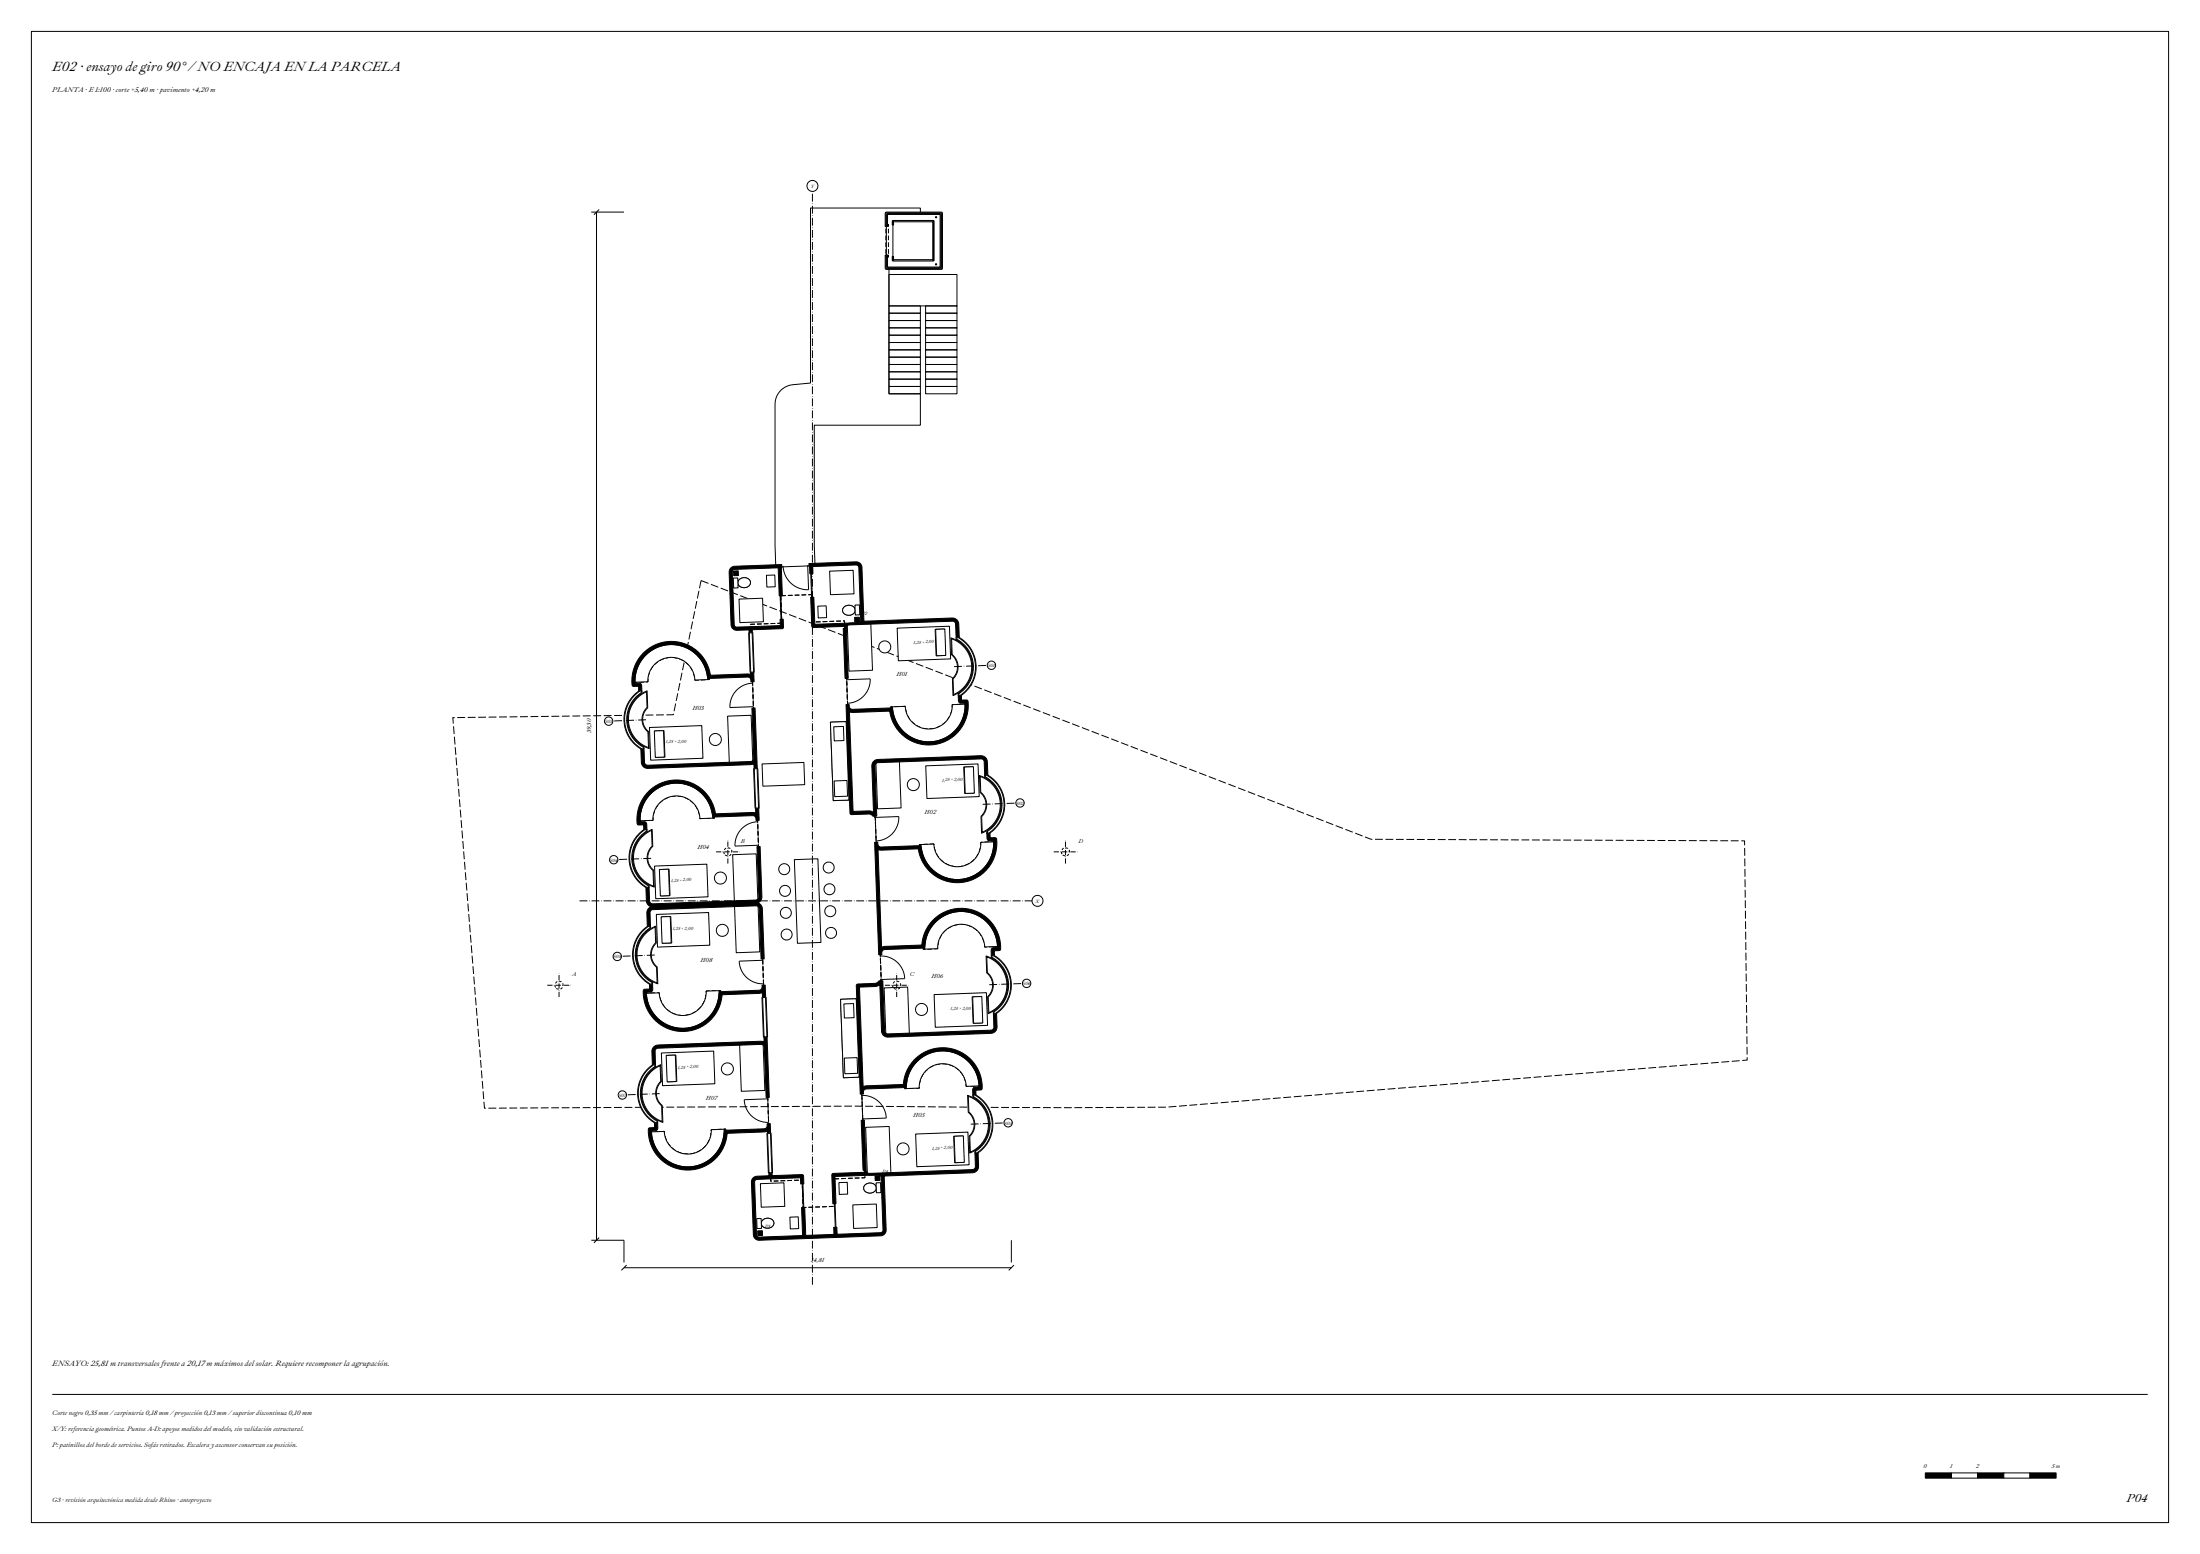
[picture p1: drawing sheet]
<svg xmlns="http://www.w3.org/2000/svg" width="841mm" height="594mm" viewBox="0 0 841 594" stroke-linecap="round" stroke-linejoin="round" font-family="sans-serif">
<g fill="none" stroke="#000" stroke-width=".38" stroke-dasharray="1.8 .8" stroke-linecap="butt">
<path d="M339.6 85.8h-1v12.4h1v-12.4M298.5 227.7l.4 10.5-12 .4 3.8 104.3a1.8 1.8 0 0 1-1.3 1.6l-4.7 .3 .1 1h4.9l.8 .6 .3 .8 3.8 104.3 12-.4 .4 10.5 12-.5-.4-10.5 12-.4-2.7-73.5 7.3-.3a2.5 2.5 0 0 0 1.6-2.2l-2.2-61.5-.6-1.3-1.2-.8-7.3 .2-2.7-73.5-12 .5-.3-10.5-12 .4M324.7 238.3l-1.3 .5-.5 1.3 1.1 29.9 .6 1.3 1.3 .4 14.5-.4 .2 .4a14.9 14.9 0 0 0 5.9 9.6 14.5 14.5 0 0 0 15.8 .9 14.5 14.5 0 0 0 7.2-14.1h-2.4l-.2-2.6a12.7 12.7 0 0 0-.8-21.5l-.2-5.6-.6-1.1-1.3-.5-39.3 1.5M248.5 248.2a14.8 14.8 0 0 0-6.3 13.6h2.4l.2 2.6a12.7 12.7 0 0 0 .7 21.6l.3 5.5 .5 1.1 1.3 .5 39.4-1.4 1.3-.6 .4-1.3-1.1-29.9-.5-1.2-1.3-.5-14.6 .5-.8-2.4a14.3 14.3 0 0 0-21.9-8.1M257.1 245.8a14.5 14.5 0 0 0-15 15l5.5-.2a9 9 0 0 1 8.7-9.3 9 9 0 0 1 9.3 8.6l5.5-.2a14.5 14.5 0 0 0-14-13.9M259 298.7a14.5 14.5 0 0 0-14.9 15.1l5.5-.2a9 9 0 0 1 8.6-9.4 9 9 0 0 1 9.4 8.7l5.5-.2a14.5 14.5 0 0 0-14.1-14M335.6 290.9l-1.3 .6-.4 1.3 1.1 29.8 .5 1.3 1.3 .5 14.6-.5 .1 .5a14.7 14.7 0 0 0 5.9 9.5 14.5 14.5 0 0 0 15.8 1 14.5 14.5 0 0 0 7.2-14.1l-2.4-.1-.2-2.5a12.7 12.7 0 0 0-.7-21.6l-.3-5.6-.5-1.1-1.3-.4-39.4 1.4M354.6 284.2a14.5 14.5 0 0 0 14.9-15.1l-5.5 .2a9 9 0 0 1-8.6 9.4 9 9 0 0 1-9.4-8.7l-5.4 .2a14.5 14.5 0 0 0 14 14M250.5 301.2a14.8 14.8 0 0 0-6.3 13.6h2.3l.2 2.6a12.7 12.7 0 0 0 .8 21.5l.2 5.6 .6 1.1 1.3 .5 39.3-1.5 1.3-.5 .5-1.3-1.1-29.9-.6-1.3-1.3-.4-14.5 .4-.8-2.4a14.3 14.3 0 0 0-21.9-8M365.6 336.8a14.5 14.5 0 0 0 14.9-15l-5.5 .2a9 9 0 0 1-8.7 9.3 9 9 0 0 1-9.3-8.7l-5.5 .2a14.5 14.5 0 0 0 14.1 14M248 352.6v1.8a12.7 12.7 0 0 0 .8 21.5l.1 2.6-2.4 .2a14.5 14.5 0 0 0 11.5 14.7 14.5 14.5 0 0 0 16.4-8.7l1.3-5 14.5-.6 1.2-.6 .5-1.3-1.1-29.8-.5-1.3-1.3-.5-39.4 1.5-1.2 .5-.5 1.2 .1 3.8M357.5 351.7l-1.3 1.4a15.1 15.1 0 0 0-3.3 8.2l-.1 .5-14.6 .6-1.2 .5-.5 1.3 1.1 29.9 .5 1.2 1.3 .5 39.4-1.4 1.3-.6 .4-1.1-.1-5.6a12.7 12.7 0 0 0-.8-21.5v-2.6l2.3-.2a14.5 14.5 0 0 0-8.5-13.7 14.5 14.5 0 0 0-15.9 2.6"/>
<path d="M366 347.9a14.5 14.5 0 0 0-13.1 14.9l5.5-.2a9 9 0 0 1 8.7-9.3 9 9 0 0 1 9.3 8.7l5.5-.2a14.5 14.5 0 0 0-15.9-13.9M262.5 393.6a14.5 14.5 0 0 0 13-14.9l-5.5 .2a9 9 0 0 1-8.7 9.3 9 9 0 0 1-9.3-8.7l-5.5 .2a14.5 14.5 0 0 0 16 13.9M249.9 405.6l.1 1.7a12.7 12.7 0 0 0 .8 21.6v2.5l-2.4 .3a14.5 14.5 0 0 0 11.5 14.6 14.5 14.5 0 0 0 16.4-8.7l1.3-4.9 14.5-.6 1.3-.6 .5-1.3-1.1-29.9-.6-1.2-1.3-.5-39.4 1.4-1.2 .6-.5 1.1 .1 3.9M350.8 404.7a15 15 0 0 0-5 9.9l-.1 .5-14.5 .5-1.3 .6-.5 1.3 1.1 29.9 .6 1.2 1.3 .5 39.4-1.4 1.2-.6 .5-1.1-.2-5.6a12.7 12.7 0 0 0-.8-21.5v-2.6l2.4-.3a14.5 14.5 0 0 0-8.4-13.5 14.5 14.5 0 0 0-15.7 2.2M358.9 401.2a14.5 14.5 0 0 0-13 14.9l5.5-.2a9 9 0 0 1 8.6-9.3 9 9 0 0 1 9.4 8.6l5.5-.2a14.5 14.5 0 0 0-16-13.8M264.4 446.6a14.5 14.5 0 0 0 13-15l-5.5 .2a9 9 0 0 1-8.7 9.3 9 9 0 0 1-9.3-8.6l-5.5 .2a14.5 14.5 0 0 0 16 13.9"/>
</g>
<path d="M268 221.9l-10.6 51.3-84.3 1.1 12.1 149.3 140.7-.8 82.6 .6 37.4-.2 222-18-1-83.8-142.8-.6-256.1-98.9" fill="none" stroke="#000" stroke-width=".38" stroke-dasharray="3 1" stroke-linecap="butt"/>
<g fill="none" stroke="#000" stroke-width=".38">
<path d="M309.8 79.5h42v2h-13v21h1v48h12v12h-40.5v45.9l.3 7.8-15 .6-.3-8.3v-54a7.5 7.5 0 0 1 6.8-7.4l6.7-.7zM339.8 116.9h12v2.8h-12zM339.8 119.7h12v2.8h-12zM339.8 104.9h26v12h-26zM353.8 119.7h12v2.8h-12zM353.8 116.9h12v2.8h-12zM339.8 122.5h12v2.8h-12zM339.8 125.3h12v2.8h-12zM339.8 128.1h12v2.8h-12zM339.8 130.9h12v2.8h-12zM339.8 133.7h12v2.8h-12zM339.8 136.5h12v2.8h-12z"/>
<path d="M339.8 139.3h12v2.8h-12zM353.8 139.3h12v2.8h-12zM353.8 136.5h12v2.8h-12zM353.8 133.7h12v2.8h-12zM353.8 130.9h12v2.8h-12zM353.8 128.1h12v2.8h-12zM353.8 125.3h12v2.8h-12zM353.8 122.5h12v2.8h-12zM339.8 142.1h12v2.8h-12zM339.8 144.9h12v2.8h-12zM339.8 147.7h12v2.8h-12zM353.8 147.7h12v2.8h-12z"/>
<path d="M353.8 144.9h12v2.8h-12zM353.8 142.1h12v2.8h-12z"/>
</g>
<g fill="#fff" stroke="#000" stroke-width=".38">
<path d="M343.3 240.4l19.4-.7 .4 11.9-19.4 .7z" fill-rule="evenodd"/>
<path d="M343 240.1l19.9-.7 .5 12.5-20 .7z" fill-rule="evenodd"/>
<path d="M357.5 240.6l3.5-.2 .3 10.1-3.4 .2z" fill-rule="evenodd"/>
<path d="M357.7 240.6l3.5-.2 .3 10.1-3.4 .2z" fill-rule="evenodd"/>
<path d="M363.5 243.8a11.7 11.7 0 0 1 8.2 10.8 11.7 11.7 0 0 1-7.4 11.3l-.2-6.5a6 6 0 0 0-.4-9.1z" fill-rule="evenodd"/>
<path d="M363.8 244.2a11.4 11.4 0 0 1 7.7 10.4 11.4 11.4 0 0 1-7 10.9l-.2-6a6.2 6.2 0 0 0-.3-9.3z" fill-rule="evenodd"/>
<path d="M340.6 270.2l5.4-.2a9 9 0 0 0 9.4 8.7 9 9 0 0 0 8.6-9.4l5.5-.2a14.5 14.5 0 0 1-13.9 15.1 14.5 14.5 0 0 1-15-14z" fill-rule="evenodd"/>
<path d="M340.8 270.2h.4a13.9 13.9 0 0 0 14.4 13.4 13.9 13.9 0 0 0 13.3-14.4h.4a14.3 14.3 0 0 1-13.7 14.8 14.3 14.3 0 0 1-14.8-13.8z" fill-rule="evenodd"/>
<path d="M323.9 238.5l9-.3 .6 18-9 .3z" fill-rule="evenodd"/>
<path d="M354.2 293l19.4-.7 .4 11.9-19.4 .7z" fill-rule="evenodd"/>
<path d="M353.9 292.7l20-.7 .4 12.5-20 .7z" fill-rule="evenodd"/>
<path d="M368.4 293.2l3.5-.1 .4 10.1-3.5 .1z" fill-rule="evenodd"/>
<path d="M368.6 293.2l3.5-.1 .4 10.1-3.5 .1z" fill-rule="evenodd"/>
<path d="M374.4 296.5a11.7 11.7 0 0 1 8.2 10.7 11.7 11.7 0 0 1-7.4 11.3l-.2-6.5a6 6 0 0 0-.3-9.1z" fill-rule="evenodd"/>
<path d="M374.7 296.8a11.4 11.4 0 0 1 7.7 10.4 11.4 11.4 0 0 1-6.9 10.9l-.2-6a6.2 6.2 0 0 0-.4-9.3z" fill-rule="evenodd"/>
<path d="M351.5 322.8l5.5-.2a9 9 0 0 0 9.3 8.7 9 9 0 0 0 8.7-9.3l5.5-.2a14.5 14.5 0 0 1-14 15 14.5 14.5 0 0 1-15-14z" fill-rule="evenodd"/>
<path d="M351.7 322.8h.4a13.9 13.9 0 0 0 14.4 13.4 13.9 13.9 0 0 0 13.4-14.4h.4a14.3 14.3 0 0 1-13.8 14.8 14.3 14.3 0 0 1-14.8-13.8z" fill-rule="evenodd"/>
<path d="M334.8 291.2l9-.4 .7 18-9 .4z" fill-rule="evenodd"/>
<path d="M248.6 278.4l19.4-.7 .4 11.9-19.4 .7z" fill-rule="evenodd"/>
<path d="M248.3 278.1l20-.8 .4 12.5-20 .8z" fill-rule="evenodd"/>
<path d="M250.3 279.4l3.5-.1 .4 10.1-3.5 .1z" fill-rule="evenodd"/>
<path d="M250.1 279.4l3.5-.1 .4 10.1-3.5 .1z" fill-rule="evenodd"/>
<path d="M243.6 266.4l1.5-1.1 2.3-1.2 .2 6.4a6 6 0 0 0 .3 9.2l.3 6.4a11.7 11.7 0 0 1-4.6-19.7z" fill-rule="evenodd"/>
<path d="M243.5 266.9l1.5-1.2 2.1-1.3 .2 6a6.2 6.2 0 0 0 .4 9.4l.2 6a11.4 11.4 0 0 1-4.4-18.9z" fill-rule="evenodd"/>
<path d="M246.3 250a14.5 14.5 0 0 1 15.6-3.2 14.5 14.5 0 0 1 9.2 12.9l-5.5 .2a9 9 0 0 0-9.3-8.6 9 9 0 0 0-8.7 9.3l-5.5 .2a14.5 14.5 0 0 1 4.2-10.8z" fill-rule="evenodd"/>
<path d="M246.2 250.5a14.3 14.3 0 0 1 15.4-3.6 14.3 14.3 0 0 1 9.3 12.8l-.4 .1a13.9 13.9 0 0 0-14.4-13.4 13.9 13.9 0 0 0-13.4 14.4h-.4a14.3 14.3 0 0 1 3.9-10.3z" fill-rule="evenodd"/>
<path d="M278.1 273.7l9-.3 .7 18-9 .3z" fill-rule="evenodd"/>
<path d="M250.5 331.3l19.4-.7 .4 11.9-19.3 .7z" fill-rule="evenodd"/>
<path d="M250.2 331l20-.7 .5 12.5-20 .7z" fill-rule="evenodd"/>
<path d="M252.3 332.4l3.5-.2 .3 10.1-3.5 .2z" fill-rule="evenodd"/>
<path d="M252.1 332.4l3.5-.2 .3 10.1-3.5 .2z" fill-rule="evenodd"/>
<path d="M245.6 319.4l1.5-1.2 2.2-1.2 .2 6.5a6 6 0 0 0 .4 9.1l.2 6.5a11.7 11.7 0 0 1-4.5-19.7z" fill-rule="evenodd"/>
<path d="M245.5 319.9l1.4-1.3 2.2-1.2 .2 6a6.2 6.2 0 0 0 .3 9.3l.2 6a11.4 11.4 0 0 1-4.3-18.8z" fill-rule="evenodd"/>
<path d="M248.3 303a14.5 14.5 0 0 1 15.5-3.3 14.5 14.5 0 0 1 9.3 13l-5.5 .2a9 9 0 0 0-9.4-8.7 9 9 0 0 0-8.6 9.4l-5.5 .2a14.5 14.5 0 0 1 4.2-10.8z" fill-rule="evenodd"/>
<path d="M248.1 303.5a14.3 14.3 0 0 1 15.5-3.7 14.3 14.3 0 0 1 9.3 12.9h-.4a13.9 13.9 0 0 0-14.4-13.4 13.9 13.9 0 0 0-13.4 14.4h-.4a14.3 14.3 0 0 1 3.8-10.2z" fill-rule="evenodd"/>
<path d="M280.1 326.7l9-.3 .6 18-9 .3z" fill-rule="evenodd"/>
<path d="M350.3 433.8l19.4-.8 .5 11.9-19.4 .7z" fill-rule="evenodd"/>
<path d="M350 433.5l20-.8 .5 12.5-20 .8z" fill-rule="evenodd"/>
<path d="M364.6 434.3l3.5-.1 .3 10.1-3.5 .1z" fill-rule="evenodd"/>
<path d="M364.8 434.3l3.5-.1 .3 10.1-3.5 .1z" fill-rule="evenodd"/>
<path d="M369.9 418.7a11.7 11.7 0 0 1 8.2 10.7 11.7 11.7 0 0 1-7.4 11.3l-.2-6.4a6 6 0 0 0-.4-9.1z" fill-rule="evenodd"/>
<path d="M370.2 419.1a11.4 11.4 0 0 1 7.6 10.3 11.4 11.4 0 0 1-6.9 11l-.2-6a6.2 6.2 0 0 0-.3-9.4z" fill-rule="evenodd"/>
<path d="M350.4 405a14.5 14.5 0 0 1 15.5-2.8 14.5 14.5 0 0 1 9 12.8l-5.5 .2a9 9 0 0 0-9.4-8.6 9 9 0 0 0-8.6 9.3l-5.5 .2a14.5 14.5 0 0 1 4.5-11.1z" fill-rule="evenodd"/>
<path d="M349.9 405.8a14.3 14.3 0 0 1 15.5-3.6 14.3 14.3 0 0 1 9.3 12.9h-.4a13.9 13.9 0 0 0-14.4-13.4 13.9 13.9 0 0 0-13.4 14.4h-.4a14.3 14.3 0 0 1 3.8-10.3z" fill-rule="evenodd"/>
<path d="M330.9 430.9l9-.3 .7 18-9 .3z" fill-rule="evenodd"/>
<path d="M357.4 380.5l19.4-.7 .4 11.8-19.4 .8z" fill-rule="evenodd"/>
<path d="M357.1 380.2l20-.8 .4 12.5-20 .8z" fill-rule="evenodd"/>
<path d="M371.6 381l3.5-.1 .4 10.1-3.5 .1z" fill-rule="evenodd"/>
<path d="M371.8 381l3.5-.1 .4 10.1-3.5 .1z" fill-rule="evenodd"/>
<path d="M377 365.4a11.7 11.7 0 0 1 8.2 10.7 11.7 11.7 0 0 1-7.4 11.4l-.3-6.5a6 6 0 0 0-.3-9.1z" fill-rule="evenodd"/>
<path d="M377.2 365.8a11.4 11.4 0 0 1 7.7 10.4 11.4 11.4 0 0 1-6.9 10.9l-.2-6a6.2 6.2 0 0 0-.4-9.3z" fill-rule="evenodd"/>
<path d="M357.1 352.1a14.5 14.5 0 0 1 15.6-3.3 14.5 14.5 0 0 1 9.2 13l-5.5 .2a9 9 0 0 0-9.3-8.7 9 9 0 0 0-8.7 9.3l-5.5 .2a14.5 14.5 0 0 1 4.2-10.7z" fill-rule="evenodd"/>
<path d="M357 352.5a14.3 14.3 0 0 1 15.4-3.6 14.3 14.3 0 0 1 9.3 12.9h-.4a13.9 13.9 0 0 0-14.4-13.4 13.9 13.9 0 0 0-13.4 14.4h-.4a14.3 14.3 0 0 1 3.9-10.3z" fill-rule="evenodd"/>
<path d="M338 377.6l9-.3 .6 18-9 .3z" fill-rule="evenodd"/>
<path d="M253.1 402.8l19.4-.7 .5 11.9-19.4 .7z" fill-rule="evenodd"/>
<path d="M252.8 402.5l20-.7 .5 12.5-20 .7z" fill-rule="evenodd"/>
<path d="M254.9 403.4l3.5-.1 .3 10.1-3.5 .1z" fill-rule="evenodd"/>
<path d="M254.7 403.4l3.5-.1 .3 10.1-3.5 .1z" fill-rule="evenodd"/>
<path d="M248.9 409.3l2.1-1.6 1.6-.7 .2 6.4a6 6 0 0 0 .4 9.2l.2 6.4a11.7 11.7 0 0 1-4.5-19.7z" fill-rule="evenodd"/>
<path d="M248.9 409.7l3.5-2.4 .2 6a6.2 6.2 0 0 0 .3 9.4l.2 6a11.4 11.4 0 0 1-4.2-19z" fill-rule="evenodd"/>
<path d="M248.4 432.7l5.5-.2a9 9 0 0 0 9.3 8.6 9 9 0 0 0 8.7-9.3l5.5-.2a14.5 14.5 0 0 1-14 15 14.5 14.5 0 0 1-15-13.9z" fill-rule="evenodd"/>
<path d="M248.6 432.7h.4a13.9 13.9 0 0 0 14.4 13.3 13.9 13.9 0 0 0 13.4-14.4h.4a14.3 14.3 0 0 1-13.8 14.8 14.3 14.3 0 0 1-14.8-13.7z" fill-rule="evenodd"/>
<path d="M282.7 399.2l9-.4 .7 18-9 .3z" fill-rule="evenodd"/>
<path d="M251.2 349.8l19.4-.7 .4 11.9-19.4 .7z" fill-rule="evenodd"/>
<path d="M250.9 349.5l20-.7 .4 12.5-20 .7z" fill-rule="evenodd"/>
<path d="M252.9 350.5l3.5-.2 .4 10.1-3.5 .2z" fill-rule="evenodd"/>
<path d="M252.7 350.5l3.5-.2 .4 10.1-3.5 .2z" fill-rule="evenodd"/>
<path d="M246.8 356.5l1.5-1.2 2.4-1.3 .2 6.5a6 6 0 0 0 .3 9.1l.3 6.5a11.7 11.7 0 0 1-4.7-19.6z" fill-rule="evenodd"/>
<path d="M247 356.7l3.4-2.3 .2 6a6.2 6.2 0 0 0 .4 9.3l.2 6a11.4 11.4 0 0 1-4.2-19z" fill-rule="evenodd"/>
<path d="M246.5 379.7l5.5-.2a9 9 0 0 0 9.3 8.7 9 9 0 0 0 8.7-9.3l5.5-.2a14.5 14.5 0 0 1-14 15 14.5 14.5 0 0 1-15-14z" fill-rule="evenodd"/>
<path d="M246.7 379.7h.4a13.9 13.9 0 0 0 14.4 13.4 13.9 13.9 0 0 0 13.4-14.4h.4a14.3 14.3 0 0 1-13.8 14.8 14.3 14.3 0 0 1-14.8-13.8z" fill-rule="evenodd"/>
<path d="M280.8 346.2l9-.3 .6 17.9-9 .4z" fill-rule="evenodd"/>
<path d="M282.5 229l9-.3 .3 9-9 .3z" fill-rule="evenodd"/>
<path d="M293 219.9l3.2-.1 .1 4.5-3.2 .1z" fill-rule="evenodd"/>
<path d="M317.1 218.3l9-.3 .4 9-9 .3z" fill-rule="evenodd"/>
<path d="M312.6 231.7l3.2-.1 .2 4.5-3.2 .1z" fill-rule="evenodd"/>
<path d="M290.7 452.4l9-.3 .3 9-9 .3z" fill-rule="evenodd"/>
<path d="M302 465.2l3.1-.1 .2 4.5-3.2 .1z" fill-rule="evenodd"/>
<path d="M326 460.6l9-.4 .3 9-9 .4z" fill-rule="evenodd"/>
<path d="M320.7 452.1l3.2-.2 .1 4.5-3.2 .1z" fill-rule="evenodd"/>
<path d="M317.5 276.1l5.9-.3 1.1 30-6 .2z" fill-rule="evenodd"/>
<path d="M317.5 276.1l5.9-.3 1.1 30-6 .2z" fill-rule="evenodd"/>
<path d="M318.7 277.8l3.7-.1 .2 5.4-3.7 .1z" fill-rule="evenodd"/>
<path d="M318.9 298.5l4.9-.2 .2 6-4.9 .2z" fill-rule="evenodd"/>
<path d="M321.3 382l6-.2 1.1 29.9-6 .3z" fill-rule="evenodd"/>
<path d="M321.3 382l6-.2 1.1 29.9-6 .3z" fill-rule="evenodd"/>
<path d="M322.6 383.7l3.7-.1 .2 5.4-3.7 .1z" fill-rule="evenodd"/>
<path d="M322.7 404.4l4.9-.1 .3 6-4.9 .1z" fill-rule="evenodd"/>
<path d="M303.7 328.6l9-.3 1.1 31.9-9 .4z" fill-rule="evenodd"/>
<path d="M291.3 292l16-.6 .3 8.5-16 .6z" fill-rule="evenodd"/>
<path d="M341.3 84.5h15.5v15h-15.5z" fill-rule="evenodd"/>
<path d="M338.6 97.5h1v.7h-1z" fill-rule="evenodd"/>
<path d="M338.6 85.8h1v.7h-1z" fill-rule="evenodd"/>
<path d="M283.1 222.2a1.75 1.75 0 0 1 3 .7 1.82 1.82 0 0 1-3.2-.3z" fill-rule="evenodd"/>
<path d="M282.6 221.6a2.39 2.39 0 0 1 2.7-.7 2.39 2.39 0 0 1 1.5 2.3 2.45 2.45 0 0 1-2.6 1.4 2.45 2.45 0 0 1-2.1-2.2z" fill-rule="evenodd"/>
<path d="M282.6 221.6a2.4 2.4 0 0 1 2.6-.7 2.4 2.4 0 0 1 1.6 2.3 2.41 2.41 0 0 1-2.7 1.4 2.41 2.41 0 0 1-1.9-2.3z" fill-rule="evenodd"/>
<path d="M280.3 221l1.7-.1 .2 3.8-1.7 .1z" fill-rule="evenodd"/>
<path d="M323.1 232.8a1.8 1.8 0 0 1 3 .6 1.81 1.81 0 0 1-1.7 .9 1.81 1.81 0 0 1-1.5-1.2z" fill-rule="evenodd"/>
<path d="M322.6 232.1a2.39 2.39 0 0 1 2.7-.7 2.39 2.39 0 0 1 1.5 2.3 2.45 2.45 0 0 1-2.6 1.5 2.45 2.45 0 0 1-2.1-2.2z" fill-rule="evenodd"/>
<path d="M322.6 232.2a2.4 2.4 0 0 1 2.6-.8 2.4 2.4 0 0 1 1.6 2.3 2.43 2.43 0 0 1-2.6 1.5 2.43 2.43 0 0 1-2.1-2.3z" fill-rule="evenodd"/>
<path d="M326.8 231.3l1.7-.1 .2 3.8-1.7 .1z" fill-rule="evenodd"/>
<path d="M292 467.1a1.73 1.73 0 0 1 3 .7 1.81 1.81 0 0 1-1.7 .8 1.81 1.81 0 0 1-1.5-1.2z" fill-rule="evenodd"/>
<path d="M291.6 466.4a2.37 2.37 0 0 1 2.6-.7 2.37 2.37 0 0 1 1.5 2.4 2.45 2.45 0 0 1-2.6 1.3 2.45 2.45 0 0 1-2-2.1z" fill-rule="evenodd"/>
<path d="M291.6 466.4a2.34 2.34 0 0 1 2.7-.7 2.34 2.34 0 0 1 1.4 2.4 2.41 2.41 0 0 1-2.7 1.4 2.41 2.41 0 0 1-1.9-2.4z" fill-rule="evenodd"/>
<path d="M289.3 465.8l1.7-.1 .1 3.8-1.7 .1z" fill-rule="evenodd"/>
<path d="M331.1 453.7a1.82 1.82 0 0 1 3.1 .6 1.86 1.86 0 0 1-3.3-.3z" fill-rule="evenodd"/>
<path d="M330.7 453a2.39 2.39 0 0 1 2.7-.7 2.39 2.39 0 0 1 1.5 2.3 2.45 2.45 0 0 1-2.6 1.4 2.45 2.45 0 0 1-2.1-2.2z" fill-rule="evenodd"/>
<path d="M330.7 453a2.37 2.37 0 0 1 2.7-.7 2.37 2.37 0 0 1 1.5 2.3 2.43 2.43 0 0 1-2.7 1.4 2.43 2.43 0 0 1-2-2.2z" fill-rule="evenodd"/>
<path d="M334.9 452.1h1.7l.1 3.8h-1.7z" fill-rule="evenodd"/>
<circle cx="338.2" cy="247.3" r="2.3"/>
<circle cx="349.1" cy="299.9" r="2.3"/>
<circle cx="273.5" cy="282.7" r="2.3"/>
<circle cx="275.4" cy="335.6" r="2.3"/>
<circle cx="345.2" cy="439.1" r="2.3"/>
<circle cx="352.3" cy="385.9" r="2.3"/>
<circle cx="278.1" cy="408.6" r="2.3"/>
<circle cx="276.1" cy="355.6" r="2.3"/>
<circle cx="299.8" cy="332.2" r="2.1"/>
<circle cx="316.8" cy="331.6" r="2.1"/>
<circle cx="300.1" cy="340.5" r="2.1"/>
<circle cx="317.1" cy="339.9" r="2.1"/>
<circle cx="300.4" cy="348.9" r="2.1"/>
<circle cx="317.4" cy="348.3" r="2.1"/>
<circle cx="300.7" cy="357.2" r="2.1"/>
<circle cx="317.7" cy="356.6" r="2.1"/>
<circle cx="357.8" cy="101" r=".24"/>
<circle cx="357.8" cy="83" r=".24"/>
<circle cx="281.3" cy="219.1" r=".55"/>
<circle cx="280.8" cy="218.7" r=".12"/>
<circle cx="327.6" cy="236.9" r=".55"/>
<circle cx="327.1" cy="236.4" r=".13"/>
<circle cx="290.6" cy="471.4" r=".55"/>
<circle cx="290.1" cy="471.9" r=".12"/>
<circle cx="335.4" cy="450.3" r=".55"/>
<circle cx="334.9" cy="450.8" r=".13"/>
</g>
<g fill="#000" stroke="#000" stroke-width=".38">
<path d="M280.4 218.3l1.8-.1 .1 1.8-1.8 .1z" fill-rule="evenodd"/>
<path d="M326.7 236l1.8-.1 .1 1.8-1.8 .1z" fill-rule="evenodd"/>
<path d="M309.2 215.4l18-.6a2.2 2.2 0 0 1 2.3 2.1l.7 20.6 33.8-1.3a2.4 2.4 0 0 1 2.5 2.3l.2 5.2-.7-.3-.5 .5-.2-5.6-.4-.6-.6-.3-39.9 1.5-.7 .5-.2 .7 .7 19.2h-1.2l-.6-19.1h.4l.1-.8-12.4 .3-.6-11.4h1.2l.4 10.3 17-.7 .5-.9-.8-20.4-.3-.4-.7-.2-16.5 .6 .1 2.7h-1.2z" fill-rule="evenodd"/>
<path d="M279.5 217l1.4-.6 17.9-.6 .3 11.9h-1.2l-.4-10.7-16.6 .6-.8 .5-.2 .6 .8 20.2 .2 .5 .6 .3 16.8-.6-.1-2.4h1.2l.1 3-.4 .6-11.6 .4 .1 1-1.2 .1-.1-1-4.6 .1a2.2 2.2 0 0 1-2.2-2.1l-.8-20.1 .2-1z" fill-rule="evenodd"/>
<path d="M245.9 249.6a15.1 15.1 0 0 1 15.5-3.7 15.1 15.1 0 0 1 10.2 12.2l14.4-.5 1 .3-.1-.8 1.2-.1 .2 3.6-1.2 .1a1.46 1.46 0 0 0-.9-1.9l-14.8 .5-.9-.6a13.9 13.9 0 0 0-15.1-12.3 13.9 13.9 0 0 0-12.6 14.8l1.6-.1 .7 .4 .3 2.8-.6-.4-.6 .3-.1-1.9h-2.2a13.9 13.9 0 0 1 4-12.7z" fill-rule="evenodd"/>
<path d="M245 286.3l.7 .2 .5-.4 .2 5.5 .9 .9 40.1-1.5 .6-.5 .1-.7-.7-19.2h1.2l.9 23.1h-1.2l-.1-1.8-1.2 .4-39.8 1.4-1.1-.5-.7-.9z" fill-rule="evenodd"/>
<path d="M323.4 269.3h1.2a1.48 1.48 0 0 0 .8 1.8l14.8-.5 .8 .3a14 14 0 0 0 15 12.6 14 14 0 0 0 12.9-14.7h-1.7l-.7-.5-.2-2.6 .5 .4 .7-.3 .1 1.8h2.2a10.6 10.6 0 0 1-1 8.3 15.1 15.1 0 0 1-15.9 8.7 15.1 15.1 0 0 1-12.8-12.8l-14.2 .5-1.2-.2 1.4 38.1 6.2-.3 1.6 .6-.6-17.9a2.4 2.4 0 0 1 2.3-2.3l39.4-1.4a2.4 2.4 0 0 1 2.4 2.3l.2 5.1-.7-.2-.5 .4-.2-5.5-.3-.6-.7-.3-39.8 1.4-.7 .5-.2 .8 .7 19.1-1.5 .1-.6-.6-.9-.3-6.9 .2-.4-.5z" fill-rule="evenodd"/>
<path d="M248.2 302.2a15.1 15.1 0 0 1 25.3 8.9l14.2-.5 1.2 .2-.1-1.8h1.2l.2 4.6h-1.2a1.48 1.48 0 0 0-.8-1.8l-14.8 .5-.8-.3a14 14 0 0 0-15-12.6 14 14 0 0 0-12.9 14.7h1.7l.6 .4 .3 2.7-.5-.4-.7 .3-.1-1.8-2.3-.1a14.4 14.4 0 0 1 4.5-13z" fill-rule="evenodd"/>
<path d="M246.9 339.2l.7 .3 .5-.4 .2 5.5 .9 .8 40.2-1.5 .5-.4 .2-.7-.7-19.2h1.2l.7 19.4a2.4 2.4 0 0 1-1.7 2.1 2.4 2.4 0 0 1 1.8 2l.7 19.4-1.2 .1-.7-19.2-.6-1-40.2 1.3-.6 .4-.3 .6 .2 5.5-.6-.4-.6 .3-.2-5.1a2.4 2.4 0 0 1 1.6-2.4 2.4 2.4 0 0 1-1.8-2.2z" fill-rule="evenodd"/>
<path d="M334.3 322l1.2-.1a1.48 1.48 0 0 0 .8 1.8l14.9-.4 .7 .3a14 14 0 0 0 15.1 12.6 14 14 0 0 0 12.8-14.8h-1.7l-.7-.5-.2-2.6 .6 .4 .6-.3 .1 1.9h2.2a10.6 10.6 0 0 1-1 8.2 15.1 15.1 0 0 1-15.8 8.8 15.1 15.1 0 0 1-12.9-12.8l-14.2 .5-1.2-.3 1.4 37.4 1.2-.3 14.2-.6a15 15 0 0 1 15.9-14 15 15 0 0 1 14 16l-2.2 .2 .1 1.9-.7-.3-.5 .4 .1-2.8 .6-.3 1.6-.1a14 14 0 0 0-13.9-13.8 14 14 0 0 0-14.1 13.6l-.7 .4-15 .8a1.52 1.52 0 0 0-.5 1.7h-1.2z" fill-rule="evenodd"/>
<path d="M246 378.3l2.3-.3v-1.8l.7 .2 .5-.4-.1 2.8-.8 .4-1.5 .1a13.9 13.9 0 0 0 13.7 13.8 13.9 13.9 0 0 0 14.1-13.4l.9-.7 15-.7a1.52 1.52 0 0 0 .5-1.7l1.2-.1 .2 4.6-1.2 .1-.1-1.9-1.2 .4-14.2 .5a15 15 0 0 1-15.9 14.1 15 15 0 0 1-14.1-16z" fill-rule="evenodd"/>
<path d="M249.7 400.4l.5-.5 1.3-.5 39.4-1.4 1.2 .3-.1-1.8 1.2-.1 .9 23.1h-1.2l-.7-19.1-.3-.7-.5-.4-40.1 1.4-.6 .3-.3 .7 .2 5.5-.5-.4-.7 .3-.2-5.2z" fill-rule="evenodd"/>
<path d="M327.5 376.3l7.1-.4 .9-.4 .5-.6h1.5l.7 19.2 .3 .7 .7 .4 39.8-1.4 .6-.4 .3-.6-.1-5.5 .5 .4 .7-.3 .1 5.1a2.4 2.4 0 0 1-2.3 2.5l-40.3 1.3a2.4 2.4 0 0 1-1.5-2l-.7-17.9-1.6 .7-6.1 .2 1.3 38.1 1.2-.4 14.2-.5a15 15 0 0 1 16-14 15 15 0 0 1 14 15.9l-2.3 .3 .1 1.8-.7-.2-.5 .4 .1-2.8 .8-.4h1.5a14 14 0 0 0-14-13.8 14 14 0 0 0-14 13.6l-.8 .4-15 .8a1.52 1.52 0 0 0-.4 1.7h-1.2z" fill-rule="evenodd"/>
<path d="M248 431.3l2.3-.3-.1-1.8 .7 .2 .5-.4-.1 2.8-.8 .4-1.5 .1a13.9 13.9 0 0 0 13.7 13.7 13.9 13.9 0 0 0 14.1-13.3l1-.7 15-.7a1.52 1.52 0 0 0 .4-1.8h1.2l.2 3.6h-1.2l-.1-.8-1.1 .4-14.2 .5a15 15 0 0 1-16 14 15 15 0 0 1-14-15.9z" fill-rule="evenodd"/>
<path d="M287.9 450.3l1.2-.7 4.9-.2-.1-1h1.2l.1 1 11.4-.4 .6 .5 .1 3-1.2 .1-.1-2.4-16.8 .6-.5 .4-.2 .5 .7 20.2 .5 .9 17.1-.5-.4-10.7 1.2-.1 .4 10.7 10.8-.4-.1-2.7h1.2l.1 2.7 16.6-.6 .7-.4 .3-.7-.8-20-.5-.9-17.1 .5 .4 10.4h-1.2l-.3-11.4 12.4-.6-.1-.8h-.5l-.7-19.1h1.2l.7 19.2 .2 .6 .7 .5 40-1.4 .6-.4 .3-.6-.2-5.5 .5 .3 .7-.2 .2 5.1a2.4 2.4 0 0 1-2.3 2.5l-33.9 1.2 .9 20.6a2.2 2.2 0 0 1-2.2 2.3l-46.3 1.7a2.2 2.2 0 0 1-2.3-2.1l-.7-20.1z" fill-rule="evenodd"/>
<path d="M334.5 449.4h1.8l.1 1.8h-1.8z" fill-rule="evenodd"/>
<path d="M289.6 470.5l1.8-.1 .1 1.8-1.8 .1z" fill-rule="evenodd"/>
<circle cx="287.2" cy="247.7" r=".54"/>
<circle cx="289.4" cy="307.3" r=".54"/>
<circle cx="292.6" cy="394.7" r=".53"/>
</g>
<path d="M247.9 408.3l1.7-1.4a.65 .65 0 0 1 .9 .1 .65 .65 0 0 1-.1 .9 11.9 11.9 0 0 0 .9 20.5v.7l-.3 .3a12.9 12.9 0 0 1-3.1-21.1z" fill-rule="evenodd" fill="#fff" stroke="#000" stroke-width=".38"/>
<path d="M248 408.5l1.8-1.4 .5 .1v.5l-2.7 2.4a12.1 12.1 0 0 0 3.4 18.3 .4 .4 0 0 1 .1 .5 .4 .4 0 0 1-.5 .2 12.9 12.9 0 0 1-2.6-20.6z" fill="none" stroke="#000" stroke-width=".38"/>
<path d="M291.3 381.3l.8-.3 .8 .2 .5 15.1-.6 .3-1-.3z" fill-rule="evenodd" fill="#fff" stroke="#000" stroke-width=".38"/>
<path d="M291.5 381.4h1.1l.6 14.7-.5 .2-.6-.1z" fill="none" stroke="#000" stroke-width=".38"/>
<path d="M245.9 355.3l1.8-1.4a.65 .65 0 0 1 .9 .2 .65 .65 0 0 1-.1 .9 11.9 11.9 0 0 0 .9 20.4l.1 .5-.4 .5a11.7 11.7 0 0 1-6.8-7.8 13.2 13.2 0 0 1 3.6-13.3z" fill-rule="evenodd" fill="#fff" stroke="#000" stroke-width=".38"/>
<path d="M246.1 355.5l1.7-1.4 .6 .2-.1 .5-2.6 2.3a12.1 12.1 0 0 0 3.3 18.3 .4 .4 0 0 1 .2 .6 .4 .4 0 0 1-.5 .2 12.9 12.9 0 0 1-2.6-20.7z" fill="none" stroke="#000" stroke-width=".38"/>
<path d="M244.4 318.5l.7-.6a1.91 1.91 0 0 1 1.9-1l.3 .8a12 12 0 0 0 .7 20.7 .65 .65 0 0 1 0 .8 .65 .65 0 0 1-.8 .2 13.1 13.1 0 0 1-2.8-20.9z" fill-rule="evenodd" fill="#fff" stroke="#000" stroke-width=".38"/>
<path d="M244.6 318.7l1.9-1.6 .5 .1 .1 .4a12.5 12.5 0 0 0-5.4 7.9 12.1 12.1 0 0 0 5.3 12.5l.8 .6-.1 .5a8.5 8.5 0 0 1-4.4-3.4 12.9 12.9 0 0 1 1.3-17z" fill="none" stroke="#000" stroke-width=".38"/>
<path d="M288.1 293.9l.8-.3 .8 .2 .5 15-.6 .3-1-.2z" fill-rule="evenodd" fill="#fff" stroke="#000" stroke-width=".38"/>
<path d="M288.3 294h1.1l.6 14.7-.5 .2-.6-.2z" fill="none" stroke="#000" stroke-width=".38"/>
<path d="M242.5 265.5l.7-.6a1.91 1.91 0 0 1 1.8-1l.4 .9a12 12 0 0 0 .7 20.7 .65 .65 0 0 1 0 .8 .65 .65 0 0 1-.8 .2 13.1 13.1 0 0 1-2.8-21z" fill-rule="evenodd" fill="#fff" stroke="#000" stroke-width=".38"/>
<path d="M242.7 265.7l1.9-1.5h.5v.5a12.5 12.5 0 0 0-5.3 7.9 12.1 12.1 0 0 0 5.2 12.5l.9 .5-.1 .6a8.5 8.5 0 0 1-4.4-3.5 12.9 12.9 0 0 1 1.3-17z" fill="none" stroke="#000" stroke-width=".38"/>
<path d="M286.2 241.9l.8-.3 .8 .3 .5 15-.6 .3-1-.2z" fill-rule="evenodd" fill="#fff" stroke="#000" stroke-width=".38"/>
<path d="M286.4 242.1l1.1-.1 .6 14.8-.5 .1-.6-.1z" fill="none" stroke="#000" stroke-width=".38"/>
<path d="M293.2 433.3l.8-.4 .8 .3 .5 15-.6 .3-1-.2z" fill-rule="evenodd" fill="#fff" stroke="#000" stroke-width=".38"/>
<path d="M293.4 433.4h1.1l.6 14.7-.5 .2-.6-.2z" fill="none" stroke="#000" stroke-width=".38"/>
<path d="M372.1 418.5l.2-.1a11.7 11.7 0 0 1 6.7 7.8 13 13 0 0 1-5.6 14.7 .65 .65 0 0 1-.7-.3 .65 .65 0 0 1 .2-.8 11.9 11.9 0 0 0-.9-20.4z" fill-rule="evenodd" fill="#fff" stroke="#000" stroke-width=".38"/>
<path d="M372.2 418.7l.2-.1a12.6 12.6 0 0 1 .7 22.1l-.1-.6 2.7-2.5a12.1 12.1 0 0 0-3.4-18.3z" fill="none" stroke="#000" stroke-width=".38"/>
<path d="M379.2 365.2l.2-.2a12.9 12.9 0 0 1 1 22.7 .65 .65 0 0 1-.7-.4 .65 .65 0 0 1 .2-.8 11.9 11.9 0 0 0-.8-20.4z" fill-rule="evenodd" fill="#fff" stroke="#000" stroke-width=".38"/>
<path d="M379.3 365.4a7.9 7.9 0 0 1 4.8 3.9 12.6 12.6 0 0 1-3.9 18.1l-.2-.6 2.7-2.5a12.1 12.1 0 0 0-3.3-18.3z" fill="none" stroke="#000" stroke-width=".38"/>
<path d="M376.6 296.2l.4-.1a12.9 12.9 0 0 1 .8 22.6l-.6-.4v-.5a12 12 0 0 0-.7-20.7z" fill-rule="evenodd" fill="#fff" stroke="#000" stroke-width=".38"/>
<path d="M376.8 296.4a8.5 8.5 0 0 1 4.4 3.4 12.6 12.6 0 0 1-3.5 18.6l-.2-.5a12.5 12.5 0 0 0 5.3-7.9 12.1 12.1 0 0 0-5.2-12.5l-.9-.5z" fill="none" stroke="#000" stroke-width=".38"/>
<path d="M365.7 243.6l.4-.2a12.9 12.9 0 0 1 .8 22.7l-.6-.4v-.5a12 12 0 0 0-.7-20.7z" fill-rule="evenodd" fill="#fff" stroke="#000" stroke-width=".38"/>
<path d="M365.9 243.8a8.5 8.5 0 0 1 4.4 3.4 12.6 12.6 0 0 1-3.6 18.6l-.2-.5a12.5 12.5 0 0 0 5.4-7.9 12.1 12.1 0 0 0-5.3-12.5l-.8-.6z" fill="none" stroke="#000" stroke-width=".38"/>
<path d="M341.2 84.3h15.8v15.4h-15.8l-.1-1.7h.5v1.3h15v-14.5h-15v1.2h-.5z" fill-rule="evenodd" fill="#fff" stroke="#000" stroke-width=".38"/>
<path d="M341.3 98.3v1l.3 .2h-.3zM341.3 84.5h.3l-.3 .2v1.1zM356.6 84.5l.2 .1v14.9h-.2l.2-.2v-14.5z" fill="none" stroke="#000" stroke-width=".38"/>
<path d="M338.5 81.2h21.6v21.6h-21.6l-.1-5.3h.9v4.6h20.1v-20.1h-20.1v4.5h-.9z" fill-rule="evenodd" fill="#fff" stroke="#000" stroke-width=".38"/>
<g fill="none" stroke="#000" stroke-width=".38">
<path d="M226 81.1h12.5M228 81.1v393M229 80.1l-2 2M338.7 81.4h21.3v21.3h-21.3l-.1-4.9h.4l.2 4.5h20.2l.2-.2v-20.3l-20.4-.1-.2 4.6h-.4zM308.8 216l.3 9.4a9.4 9.4 0 0 1-9.7-9M309.9 219.3l.4 9M310.2 219.3l.3 9M298.2 227.7l.4 9M298.5 227.7l.3 9M323.7 259.8l9-.3a9 9 0 0 1-8.7 9.3M287.7 261.1a9 9 0 0 0-8.7 9.4l9-.4M289.6 314.1a9 9 0 0 0-8.6 9.3l9-.3"/>
<path d="M334.6 312.5l9-.4a9 9 0 0 1-8.7 9.3M291.6 367.1l-9 .3a9 9 0 0 0 9.3 8.7M336.5 365.4a9 9 0 0 1 9.4 8.7l-9 .3M329.5 418.7a9 9 0 0 1 9.3 8.7l-9 .3M293.5 420l-9 .4a9 9 0 0 0 9.3 8.6M306.7 452.6l.3 9M306.9 452.6l.4 8.9M226 474.1h12.5v8.5M229 473.1l-2 2M319 460.1l.3 9M319.2 460.1l.4 9M386.6 474.1v8.5"/>
<path d="M238.5 484.6h148.1M239.5 483.6l-2 2M387.6 483.6l-2 2"/>
</g>
<path d="M298.5 227.7l-.4-9M310.5 228.3l.3 9M307 461.6l.3 9M319 460.1l-.4-9" fill="none" stroke="#000" stroke-width=".38" stroke-dasharray="1.2 .6" stroke-linecap="butt"/>
<path d="M221.5 344.3h175.1" fill="none" stroke="#000" stroke-width=".38" stroke-dasharray="3 .7 .2 .7" stroke-linecap="butt"/>
<circle cx="396.6" cy="344.3" r="2.1" fill="#fff" stroke="#000" stroke-width=".38"/>
<path d="M310.6 491.1v-420" fill="none" stroke="#000" stroke-width=".38" stroke-dasharray="3 .7 .2 .7" stroke-linecap="butt"/>
<circle cx="310.6" cy="71.1" r="2.1" fill="#fff" stroke="#000" stroke-width=".38"/>
<path d="M364.7 254.8l14.3-.5" fill="none" stroke="#000" stroke-width=".38" stroke-dasharray="3 .7 .2 .7" stroke-linecap="butt"/>
<circle cx="379" cy="254.3" r="1.6" fill="#fff" stroke="#000" stroke-width=".38"/>
<path d="M375.6 307.4l14.3-.5" fill="none" stroke="#000" stroke-width=".38" stroke-dasharray="3 .7 .2 .7" stroke-linecap="butt"/>
<circle cx="389.9" cy="306.9" r="1.6" fill="#fff" stroke="#000" stroke-width=".38"/>
<path d="M247 275.1l-14.3 .5" fill="none" stroke="#000" stroke-width=".38" stroke-dasharray="3 .7 .2 .7" stroke-linecap="butt"/>
<circle cx="232.7" cy="275.6" r="1.6" fill="#fff" stroke="#000" stroke-width=".38"/>
<path d="M248.9 328.1l-14.3 .5" fill="none" stroke="#000" stroke-width=".38" stroke-dasharray="3 .7 .2 .7" stroke-linecap="butt"/>
<circle cx="234.6" cy="328.6" r="1.6" fill="#fff" stroke="#000" stroke-width=".38"/>
<path d="M371.1 429.7l14.3-.5" fill="none" stroke="#000" stroke-width=".38" stroke-dasharray="3 .7 .2 .7" stroke-linecap="butt"/>
<circle cx="385.4" cy="429.2" r="1.6" fill="#fff" stroke="#000" stroke-width=".38"/>
<path d="M378.2 376.4l14.2-.5" fill="none" stroke="#000" stroke-width=".38" stroke-dasharray="3 .7 .2 .7" stroke-linecap="butt"/>
<circle cx="392.4" cy="375.9" r="1.6" fill="#fff" stroke="#000" stroke-width=".38"/>
<path d="M252.2 418l-14.3 .6" fill="none" stroke="#000" stroke-width=".38" stroke-dasharray="3 .7 .2 .7" stroke-linecap="butt"/>
<circle cx="237.9" cy="418.6" r="1.6" fill="#fff" stroke="#000" stroke-width=".38"/>
<path d="M250.3 365.1l-14.3 .5" fill="none" stroke="#000" stroke-width=".38" stroke-dasharray="3 .7 .2 .7" stroke-linecap="butt"/>
<circle cx="236" cy="365.6" r="1.6" fill="#fff" stroke="#000" stroke-width=".38"/>
<path d="M277 326.5a1.56 1.56 0 0 1 .8-2.4 1.56 1.56 0 0 1 2 1.5 1.56 1.56 0 0 1-2.1 1.4l-.7-.5M406 326.5a1.56 1.56 0 0 1 .9-2.4 1.56 1.56 0 0 1 2 1.5 1.56 1.56 0 0 1-2.1 1.4l-.8-.5M212.4 377.5a1.56 1.56 0 0 1 .9-2.4 1.56 1.56 0 0 1 2 1.5 1.56 1.56 0 0 1-2.1 1.4l-.8-.5M341.5 377.5a1.56 1.56 0 0 1 .9-2.4 1.56 1.56 0 0 1 2 1.5 1.56 1.56 0 0 1-2.2 1.4l-.7-.5" fill="none" stroke="#000" stroke-width=".38" stroke-dasharray="1 .7" stroke-linecap="butt"/>
<path d="M273.7 325.6h9M278.2 330.1v-9M402.8 325.6h9M407.3 330.1v-9M209.2 376.6h9M338.3 376.6h9M213.7 381.1v-9M342.8 381.1v-9" fill="none" stroke="#000" stroke-width=".38" stroke-dasharray="2 .5 .2 .5" stroke-linecap="butt"/>
<path d="M12 12h817v570h-817zM20 533h801" fill="none" stroke="#000" stroke-width=".38"/>
<path d="M736 563h10v2h-10z" fill-rule="evenodd" fill="#000" stroke="#000" stroke-width=".38"/>
<path d="M746 563h10v2h-10z" fill-rule="evenodd" fill="#fff" stroke="#000" stroke-width=".38"/>
<path d="M756 563h10v2h-10z" fill-rule="evenodd" fill="#000" stroke="#000" stroke-width=".38"/>
<path d="M766 563h10v2h-10z" fill-rule="evenodd" fill="#fff" stroke="#000" stroke-width=".38"/>
<path d="M776 563h10v2h-10z" fill-rule="evenodd" fill="#000" stroke="#000" stroke-width=".38"/>
<text font-size="5.2" x="20" y="27">E02 · ensayo de giro 90° / NO ENCAJA EN LA PARCELA</text>
<text font-size="4.5" x="812.9" y="574">P04</text>
<text font-size="3" x="20" y="522">ENSAYO: 25,81 m transversales frente a 20,17 m máximos del solar. Requiere recomponer la agrupación.</text>
<text font-size="2.7" x="20" y="35">PLANTA · E 1:100 · corte +5,40 m · pavimento +4,20 m</text>
<g font-size="2.5">
<text x="20" y="541">Corte negro 0,35 mm / carpintería 0,18 mm / proyección 0,13 mm / superior discontinua 0,10 mm</text>
<text x="20" y="547">X/Y: referencia geométrica. Puntos A-D: apoyos medidos del modelo, sin validación estructural.</text>
<text x="20" y="553">P: patinillos del borde de servicios. Sofás retirados. Escalera y ascensor conservan su posición.</text>
</g>
<text font-size="2.4" x="20" y="574">G3 · revisión arquitectónica medida desde Rhino · anteproyecto</text>
<g font-size="2.3">
<text x="342.7" y="258.4">H01</text>
<text x="264.7" y="271.5">H03</text>
<text x="226" y="280.3" transform="rotate(-90 226 280.3)">39,30</text>
<text x="353.5" y="311">H02</text>
<text x="266.6" y="324.5">H04</text>
<text x="267.8" y="367.6">H08</text>
<text x="356.1" y="373.8">H06</text>
<text x="269.8" y="420.6">H07</text>
<text x="349.1" y="427.1">H05</text>
<text x="310" y="482.6">14,81</text>
</g>
<g font-size="2.2">
<text x="283.2" y="322.1">B</text>
<text x="412.3" y="322.1">D</text>
<text x="218.7" y="373.1">A</text>
<text x="347.8" y="373.1">C</text>
<text x="735.4" y="561">0</text>
<text x="745.5" y="561">1</text>
<text x="755.4" y="561">2</text>
<text x="784.4" y="561">5 m</text>
</g>
<g font-size="1.8">
<text x="309.9" y="71.8">Y</text>
<text x="283.1" y="217.3">P1</text>
<text x="329.4" y="235.1">P2</text>
<text x="377.6" y="255">S01</text>
<text x="231.2" y="276.3">S03</text>
<text x="388.4" y="307.6">S02</text>
<text x="233.1" y="329.3">S04</text>
<text x="395.9" y="345">X</text>
<text x="234.4" y="366.3">S08</text>
<text x="390.9" y="376.6">S06</text>
<text x="236.4" y="419.3">S07</text>
<text x="383.9" y="429.9">S05</text>
<text x="337.2" y="448.5">P4</text>
<text x="292.4" y="469.6">P3</text>
</g>
<g font-size="1.7">
<text x="349.2" y="246.1" transform="rotate(-2 349.2 246.1)">1,25 × 2,00</text>
<text x="254.6" y="284.1" transform="rotate(-2 254.6 284.1)">1,25 × 2,00</text>
<text x="360.2" y="298.8" transform="rotate(-2 360.2 298.8)">1,25 × 2,00</text>
<text x="256.5" y="337.1" transform="rotate(-2 256.5 337.1)">1,25 × 2,00</text>
<text x="257.2" y="355.6" transform="rotate(-2 257.2 355.6)">1,25 × 2,00</text>
<text x="363.4" y="386.2" transform="rotate(-2 363.4 386.2)">1,25 × 2,00</text>
<text x="259.1" y="408.5" transform="rotate(-2 259.1 408.5)">1,25 × 2,00</text>
<text x="356.3" y="439.5" transform="rotate(-2 356.3 439.5)">1,25 × 2,00</text>
</g>
</svg>
